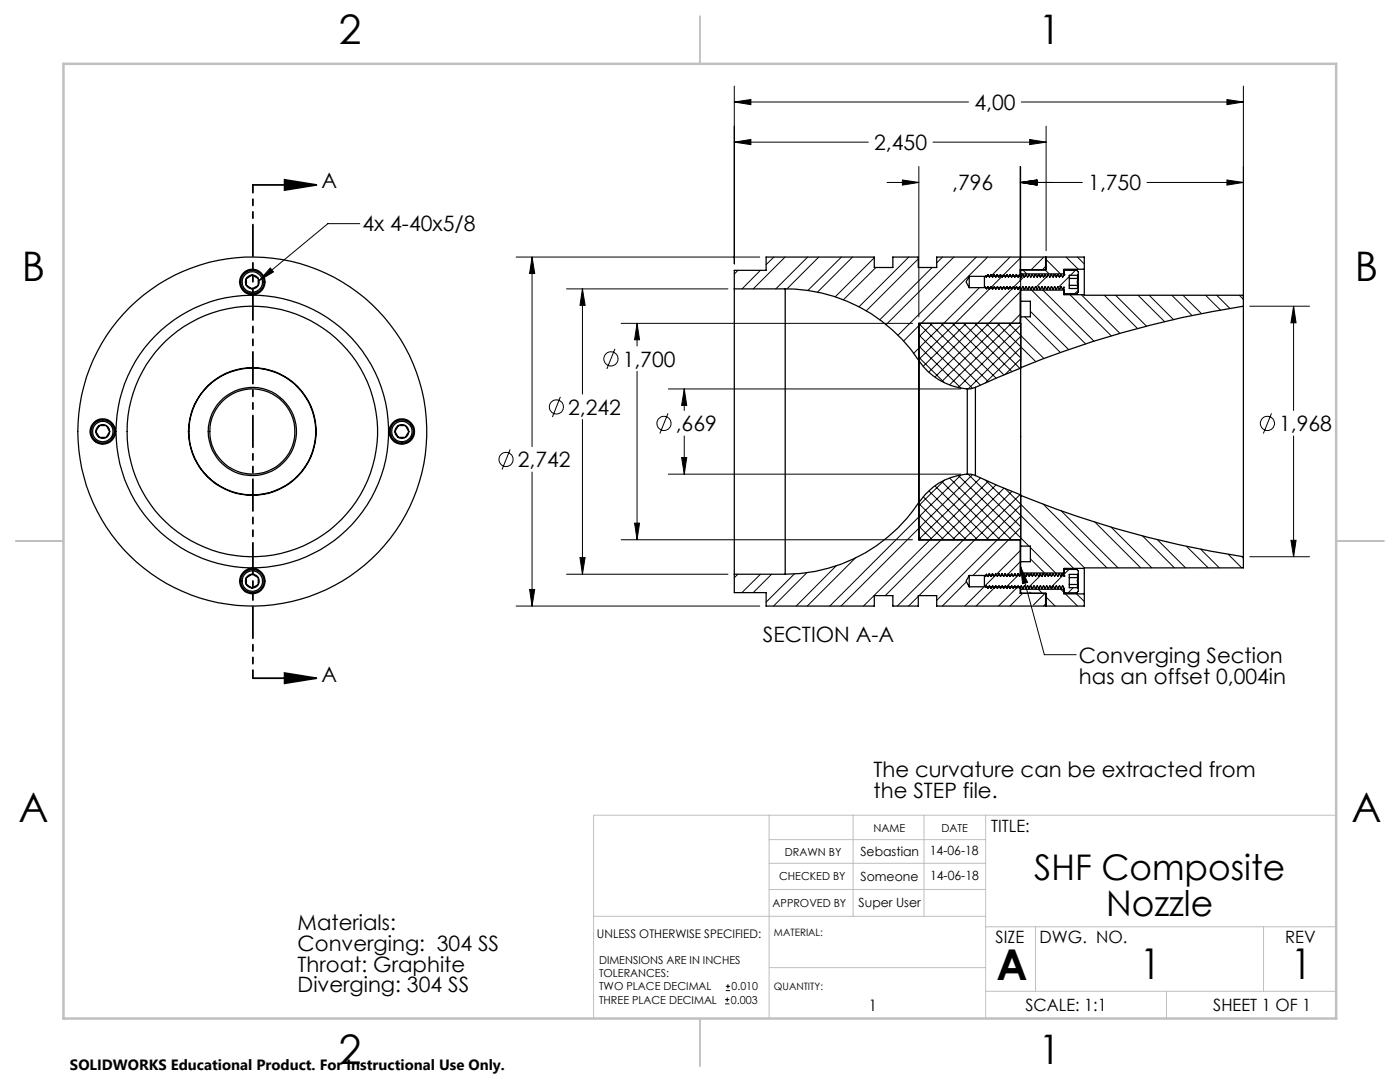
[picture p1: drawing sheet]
<svg xmlns="http://www.w3.org/2000/svg" width="279mm" height="216mm" viewBox="0 0 279 216" stroke-linecap="round" stroke-linejoin="round" font-family="sans-serif">
<g fill="none" stroke="#000" stroke-width=".2">
<path d="M146.5 17.2v35.5M244.9 19.9l3.2 .5-3.2 .5zM248.1 17.2v42.6M146.5 28.4l3.4-.6v1.1zM146.5 20.4l3.4-.5v1zM146.5 28.4h26.8M146.5 20.4h46.8M177 36.4h6.4M180.1 35.9l3.3 .5-3.3 .5zM183.4 33.2v30.1M186.2 28.4h22.6M203.6 36.4l3.3-.5v1z"/>
<path d="M203.6 33.2v22.9M203.6 36.4h12.4M203.7 36.4l3.3-.5v1zM203.7 33.2v39M203.8 20.4h44.3M205.5 27.8l3.3 .6-3.3 .5zM208.8 25.2v24.8M228.9 36.4h19.2M244.9 35.9l3.2 .5-3.2 .5zM53.9 53.5l.7 .8-2.9 1.7zM71.8 44.6h-6.4l-13.7 11.4M103 51.3h48.6"/>
<path d="M106.2 51.3l.5 3.3h-1zM106.2 51.3v37.8M113.1 57.6h32.2M116.2 57.6l.6 3.3h-1.1zM116.2 57.6v21M147.3 53.9l-.8 .8M151.8 53.9l-3.7 3.7M154.4 51.3l-1.5 1.5M156.7 51.3l-6.4 6.3M161.2 51.3l-6.4 6.3M163.4 51.3l-6.3 6.3M167.9 51.3l-6.7 6.7"/>
<path d="M170.1 51.3l-7 7M174.5 51.4l-7.8 7.9M174.8 53.4l-6.5 6.4M181.4 51.3l-10 9.9M183.3 51.6l-10.4 10.5M186 53.4l-10.4 10.4M188.1 51.3l-1.2 1.2M190.4 51.3l-13.6 13.5M194.8 51.3l-15.6 15.6M195.5 57.4l-13.2 13.2M197.1 51.3l-16.8 16.8M197.7 57.4l-14.4 14.4"/>
<path d="M199.9 55.2l-2.1 2.1M200.3 54.8v.1M201.6 51.3l-3.9 3.8M202.2 57.4l-16.9 16.9M203.6 58.2l-17 17M203.8 51.3l-3.8 3.8M204.1 53.8l.8 .8M204.4 55.2l-2.1 2.1M204.8 54.8l-.2 .2M205.9 57.9l10.8 10.8M208.1 57.9l10.3 10.2M208.3 51.3l-2.5 2.5"/>
<path d="M208.6 53.8l.8 .8M208.7 53.2l-.7 .6M208.8 51.8l2.8 2.8M208.8 55.2l-2 2.1M209.2 54.9l-.2 .2M212.8 51.3l2.4 2.4M213.4 55.2l-2.2 2.2M213.5 58.8l8.3 8.2M214.6 53.9l-1 1M215 51.3l1.4 1.4M215.2 57.9l-.7 .7M215.8 58.8l7.7 7.7"/>
<path d="M220.4 58.9l6.6 6.7M222.6 58.9l6.2 6.2M227.1 58.9l5.3 5.3M229.3 58.9l4.9 4.9M233.9 58.9l4 4.1M236.1 58.9l3.7 3.7M240.6 58.9l3 3M242.8 58.9l2.7 2.7M247.3 58.9l.8 .8M111.8 79.2l-1.6 4M122.7 69.6l-1.6 4M124 64.5h58.1"/>
<path d="M127.1 64.5l.5 3.3h-1zM127.1 64.5v4.5M127.1 74.1v33.6M133.4 77.6h58.4M136.6 77.6l.5 3.3h-1.1zM136.6 77.6v4.3M183.4 71.3l5 5M183.4 69l8.4 8.4M183.4 66.8l10.7 10.7M183.4 64.6l12.3 12.3M185.6 64.5l11.6 11.7M186.1 64.5l-2.7 2.7"/>
<path d="M187.8 64.5l11 11M190.1 64.5l10.3 10.3M192.3 64.5l9.7 9.7M192.8 64.5l-8.5 8.6M194.6 64.5l9 9M196.8 64.5l6.9 6.9M199 64.5l7.7 7.7M199.6 64.5l-11.6 11.6M201.3 64.5l7.1 7M203.6 64.5l.1 .2M203.6 62.7l-14.1 14.1M203.7 69.4l-7.1 7"/>
<path d="M203.7 71.6l-3.1 3.1M203.7 64.9l-12.5 12.4M203.7 67.1l-10.5 10.5M204.5 63.2l7.1 7.1M205.6 62.1l7.7 7.7M249.4 61.1h11.9M258.2 61.1l.5 3.3h-1.1zM258.2 61.1v20.8M101.8 89.7l-1.6 4M106.2 94.2v26.7M116.2 83.7v30.9M133.3 82.5l-1.6 4"/>
<path d="M133.4 94.6h58.4M136 91.3h1.1l-.5 3.3zM136.6 87v7.6M184.3 99.1l8.5 8.6M185.4 98l9.7 9.7M186.6 96.9l10.7 10.8M188 96.1l11.6 11.6M188.5 95.8l-5.1 5.1M189.5 95.4l12.3 12.3M191.3 94.9l14.1 14.1M191.7 94.8l-26.1 26.1M193.2 94.6l10.5 10.5"/>
<path d="M194.1 94.7l-26.2 26.2M195.7 95.4l-12.3 12.2M196.6 95.8l17.7 17.6M197.2 96l-24.9 24.9M198.8 96.7l-22.1 22.2M200.4 97.4l-10.3 10.3M200.6 97.5l15.8 15.8M202 98l-22.9 22.9M203.6 98.7l-20.2 20.2M253.8 82.5l-1.7 4M258.2 87v24.1M105.7 117.6h1l-.5 3.3z"/>
<path d="M113.1 114.6h32.2M115.7 111.3h1.1l-.6 3.3zM124 107.7h58.1M126.6 104.4h1l-.5 3.3zM147.2 114.6l-.7 .7M151.8 114.6l-3.7 3.7M154 114.6l-3.7 3.7M158.6 114.5l-5.7 5.7M161.1 114.2l-6.7 6.7M166.9 112.9l-8 8M170.8 111.3l-9.7 9.6M183.3 119l-2 1.9"/>
<path d="M183.4 107.2l.5 .5M183.4 105l2.7 2.7M183.4 102.7l4.9 5M183.4 100.5l7.2 7.2M192.9 116.1l-4.8 4.8M196.4 117.1l-3.9 3.8M198.6 117.1l-3.8 3.8M203.1 117.1l-3.8 3.8M203.3 114.7l-2.5 2.5M203.6 109.9l-7.1 7M203.6 112.1l-2.7 2.7M203.7 113.1l1.4 3.1-1 .3z"/>
<path d="M203.7 113.1l4.7 17.5h6.4M203.7 103l-16.8 16.8M203.7 105.3l-9.5 9.5M203.7 100.8l-6.9 6.9M203.7 107.5l-.1 .2M204.1 118.4l-2.6 2.5M205.5 118.1l.3 .3M205.6 111.5l2.9 2.8M205.6 109.3l5.1 5M207.2 117.6l.8 .8M207.8 114.7l-2.5 2.5M208.2 100.6l12.7 12.7"/>
<path d="M208.6 118.4l-2.4 2.3M208.8 119.1l1.8 1.8M211.7 101.8l11.4 11.5M211.7 117.6l.6 .6M212.2 114.7l-2.5 2.5M212.6 118.5l2.5 2.4M213.3 113.6l-1 1M214.2 117.3l-1 1M214.8 118.5l1.6 1.5M218.4 104.1l9.2 9.2M221.7 105.2l8.2 8.1M228 106.9l6.4 6.4"/>
<path d="M231 107.7l5.6 5.6M236.8 109l4.3 4.3M239.6 109.6l3.7 3.7M245.1 110.6l2.7 2.7M247.8 111.1l.3 .3M249.4 111.1h11.9M257.6 107.8h1.1l-.5 3.3zM103 120.9h48.6M208.7 120.5l-.4 .4M144.7 199.5h.9M144.9 197.7h.8M144.9 196.8h.8"/>
<path d="M145.1 199v.9M145.3 196.4v.8M144.7 200.3h.9"/>
<circle cx="121.9" cy="71.6" r="1.42"/>
<circle cx="101" cy="91.7" r="1.42"/>
<circle cx="111" cy="81.2" r="1.42"/>
<circle cx="132.5" cy="84.5" r="1.41"/>
<circle cx="252.9" cy="84.5" r="1.42"/>
</g>
<path d="M50.4 36.9h12.7M56.8 35.9l6.3 1-6.3 1zM50.4 135.3h12.7M56.8 134.3l6.3 1-6.3 1z" fill="none" stroke="#000" stroke-width=".35"/>
<path d="M50.5 36.9v98.4" fill="none" stroke="#000" stroke-width=".35" stroke-dasharray="6.3 1.3 1.3 1.3 1.3 1.3" stroke-dashoffset="4.8"/>
<g fill="none" stroke="#c0c0c0" stroke-width=".2">
<path d="M153.5 162.7v40.5M153.5 177.5h43.2M153.5 172.3h43.2M153.5 167.5h43.2M170.3 162.7v20.1M184.4 162.7v20.1M196.7 162.7v40.5M266.7 162.7h-148.2v40.5M118.5 182.8h78.2M153.6 193.1h43.1M196.7 197.8h70M196.7 184.9h70"/>
<path d="M206.7 184.9v12.9M232.8 197.8v5.4M252.2 184.9v12.9"/>
</g>
<path d="M139.7 3.2v9.5M3.1 107.9h9.6M266.7 107.9h9.5M139.7 203.2v9.6" fill="none" stroke="#c0c0c0" stroke-width=".25"/>
<path d="M12.7 12.7h254v190.5h-254z" fill="none" stroke="#c0c0c0" stroke-width=".5"/>
<g fill="#000">
<path d="M56.8 35.9l6.3 1-6.3 1zM56.8 134.3l6.3 1-6.3 1z"/>
<path d="M180.1 35.9l3.3 .5-3.3 .5zM203.6 36.4l3.3-.5v1zM127.1 64.5l.5 3.3h-1zM126.6 104.4h1l-.5 3.3zM106.2 51.3l.5 3.3h-1zM105.7 117.6h1l-.5 3.3zM146.5 28.4l3.4-.6v1.1zM205.5 27.8l3.3 .6-3.3 .5zM136.6 77.6l.5 3.3h-1.1zM136 91.3h1.1l-.5 3.3zM116.2 57.6l.6 3.3h-1.1zM115.7 111.3h1.1l-.6 3.3zM258.2 61.1l.5 3.3h-1.1zM257.6 107.8h1.1l-.5 3.3zM146.5 20.4l3.4-.5v1zM244.9 19.9l3.2 .5-3.2 .5zM203.7 36.4l3.3-.5v1zM244.9 35.9l3.2 .5-3.2 .5z"/>
<path d="M53.9 53.5l.7 .8-2.9 1.7zM203.7 113.1l1.4 3.1-1 .3z"/>
</g>
<g fill="none" stroke="#000" stroke-width=".25">
<path d="M49.2 56.9l1.1 .7M49.2 56.9a1.48 1.48 0 0 0 1.1 .7M49.2 55.6a1.22 1.22 0 0 0 0 1.3M49.2 55.6v1.3M50.3 54.9l1.2 .7M50.3 54.9a1.34 1.34 0 0 1 1.2 .7M50.3 54.9a1.33 1.33 0 0 0-1.1 .7M50.3 54.9l-1.1 .7M51.5 56.9a1.47 1.47 0 0 1-1.2 .7M51.5 56.9l-1.2 .7M51.5 55.6a1.43 1.43 0 0 1 0 1.3M51.5 55.6v1.3"/>
<path d="M146.5 57.6v57M146.5 57.6h10.2M156.7 57.6v57M156.7 57.6a31.9 31.9 0 0 1 26.7 14.4M193.4 55.1l-.6 1.1 .6 1.2M193.4 55.1v2.3M193.4 57.4h10.2v7.1M196.9 55.2l-.2-.1-.2 .2v1.9l.4 .4 .2-.3 .3 .4 .4-.4 .3 .4 .4-.4 .3 .4 .3-.4 .3 .4 .3-.4 .3 .4 .4-.4 .3 .4 .3-.4 .3 .4 .3-.4 .3 .4 .4-.4 .3 .4 .3-.4 .3 .4 .4-.4 .2 .4M196.9 55.1v.1M197.1 54.8l.4 .4M197.1 54.8l-.2 .4M197.1 54.8v.1"/>
<path d="M197.6 55.1l-.1 .1M197.7 54.8l.4 .4M197.7 54.8l-.2 .4M197.7 54.8v.1M198.2 55.1l-.1 .1M198.4 54.8l-.3 .4M198.4 54.8l.4 .4M198.4 54.8v.1M198.8 55.1v.1M199 54.8l.4 .4M199 54.8l-.2 .4M199 54.8v.1"/>
<path d="M199.5 55.1l-.1 .1M199.6 54.8l-.2 .4M199.6 54.8l.4 .4M199.6 54.8v.1M200.1 55.1l-.1 .1M200.3 54.8l.4 .4M200.3 54.8l-.3 .4M200.3 54.8v.1M200.7 55.1v.1M200.9 54.8l-.2 .4M200.9 54.8l.4 .4M200.9 54.8v.1"/>
<path d="M201.4 55.1l-.1 .1M201.5 54.8l.4 .4M201.5 54.8l-.2 .4M201.5 54.8v.1M202 55.1l-.1 .1M202.2 54.8l.4 .4M202.2 54.8l-.3 .4M202.2 54.8v.1M202.6 55.1v.1M202.8 54.8l.4 .4M202.8 54.8l-.2 .4M202.8 54.8v.1"/>
<path d="M203.3 55.1l-.1 .1M203.4 54.8l-.2 .4M203.4 54.8l.4 .4M203.4 54.8v.1M203.7 57.6v.3M203.7 54.6v.5M203.7 57.9h8.6M203.7 54.6h8.6M203.7 53.8v.8M203.7 57.9v2.2M203.8 57.7l.3-.4 .4 .4M203.9 57.6l-.1 .1"/>
<path d="M204.1 54.9l-.3 .3M204.1 54.8l.4 .4M204.1 54.8l-.3 .4M204.1 54.8v.1M204.5 57.7l.2-.4 .4 .4M204.5 57.6v.1M204.7 54.9l-.2 .3M204.7 54.8l-.2 .4M204.7 54.8l.4 .4M204.7 54.8v.1M205.1 57.7l.3-.4 .3 .4M205.1 57.6v.1"/>
<path d="M205.4 54.9l-.3 .3M205.4 54.8l.3 .4M205.4 54.8l-.3 .4M205.4 54.8v.1M205.7 57.7l.3-.4 .4 .4M205.8 57.6l-.1 .1M206 54.9l-.3 .3M206 54.8l.4 .4M206 54.8l-.3 .4M206 54.8v.1M206.4 57.7l.2-.4 .4 .4M206.4 57.6v.1"/>
<path d="M206.6 54.9l-.2 .3M206.6 54.8l.4 .4M206.6 54.8l-.2 .4M206.6 54.8v.1M207 57.7l.3-.4 .3 .4M207 57.6v.1M207.3 54.9l-.3 .3M207.3 54.8l.3 .4M207.3 54.8l-.3 .4M207.3 54.8v.1M207.6 57.7l.3-.4 .4 .4M207.7 57.6l-.1 .1"/>
<path d="M207.9 54.9l-.3 .3M207.9 54.8l-.3 .4M207.9 54.8l.4 .4M207.9 54.8v.1M208.3 57.7l.2-.4 .4 .4M208.3 57.6v.1M208.5 54.9l-.2 .3M208.5 54.8l.4 .4M208.5 54.8l-.2 .4M208.5 54.8v.1M208.7 53.8v-2.5h-21.8v2.1h-3.6v-2.1h-5.1v2.1h-3.7v-2.1h-21.6v2.6h-6.4v3.7M208.9 57.7l.3-.4 .4 .4"/>
<path d="M209 57.6l-.1 .1M209.2 54.9l-.3 .3M209.2 54.8l-.3 .4M209.2 54.8l.4 .4M209.2 54.8v.1M209.6 57.7l.2-.4 .4 .4M209.6 57.6v.1M209.8 54.9l-.2 .3M209.8 54.8l.4 .4M209.8 54.8l-.2 .4M209.8 54.8v.1M210.2 57.7l.2-.4 .4 .4"/>
<path d="M210.2 57.6v.1M210.4 54.9l-.2 .3M210.4 54.8l-.2 .4M210.4 54.8l.4 .4M210.4 54.8v.1M210.8 57.7l.3-.4 .4 .4M210.9 57.6l-.1 .1M211.1 54.9l-.3 .3M211.1 54.8l-.3 .4M211.1 54.8l.4 .4M211.1 54.8v.1M211.5 57.7l.2-.4 .4 .4"/>
<path d="M211.5 57.6v.1M211.7 54.9l-.2 .3M211.7 54.8l.4 .4M211.7 54.8l-.2 .4M211.7 54.8v.1M212.1 57.7l.2-.4v1.5h4.1M212.1 57.6v.1M212.3 54.9l-.2 .3M212.3 54.8l-.2 .4M212.3 54.8h.1M212.3 54.1l.2-.2h2.4l.3 .3v.7M213.4 56.9h1.8"/>
<path d="M213.4 55.6h1.8M215.1 54.9l-.1 .4 .2 .3M215.1 54.9h-1.7v2.7h1.7M215.1 57.6h.1M215.2 56.9l-.2 .4 .1 .3M215.2 56.9v.7M215.2 54.9v.7M215.2 55.6l-.2 .7 .2 .6M215.2 55.6v1.3M215.2 57.6v.7l-.3 .3h-2.4l-.2-.1M215.2 54.9h-.1M216.4 53.7v5.1"/>
<path d="M216.4 53.7h-4.1v1.2M216.4 58.8v.1h31.7v2.2M216.4 53.7v-2.4h-7.6v2.5h-5.2v1.3h-10.2M183.4 72a12.9 12.9 0 0 0 9.6 5.6M183.4 72v28.3M193 77.6v17M194.7 77.3v17.6M194.7 77.3l-1 .3h-.7M203.7 60.1v3.1M203.7 73.4v25.3M203.7 73.4l-9 3.9M203.7 60.1h1.9v3.1h-1.9"/>
<path d="M203.7 63.2v10.2M203.7 64.5h-20.3v7.5M248.1 61.1a197.7 197.7 0 0 0-44.4 12.3M248.1 61.1v50M19.1 86.1a1.48 1.48 0 0 0 .7 1.2M19.1 86.1l.7 1.2M19.8 84.9l-.7 1.2M19.8 84.9a1.47 1.47 0 0 0-.7 1.2M19.8 84.9a1.43 1.43 0 0 1 1.4 0M19.8 84.9h1.4M19.8 87.3a1.22 1.22 0 0 0 1.4 0M19.8 87.3h1.4"/>
<path d="M21.2 84.9l.7 1.2M21.2 84.9a1.34 1.34 0 0 1 .7 1.2M21.9 86.1a1.33 1.33 0 0 1-.7 1.2M21.9 86.1l-.7 1.2M78.8 86.1l.7 1.2M78.8 86.1a1.48 1.48 0 0 0 .7 1.2M79.5 84.9l-.7 1.2M79.5 84.9a1.47 1.47 0 0 0-.7 1.2M79.5 84.9h1.4M79.5 84.9a1.43 1.43 0 0 1 1.4 0M79.5 87.3h1.4M79.5 87.3a1.22 1.22 0 0 0 1.4 0"/>
<path d="M80.9 84.9a1.34 1.34 0 0 1 .7 1.2M80.9 84.9l.7 1.2M81.6 86.1l-.7 1.2M81.6 86.1a1.33 1.33 0 0 1-.7 1.2M193 94.6h.7l1 .3M193 94.6a12.5 12.5 0 0 0-9.6 5.7M194.7 94.9l9 3.8M203.7 87.1v.1M203.7 98.8a200.8 200.8 0 0 0 44.4 12.3M203.7 98.7v10.3M49.2 116.6l1.1 .7M49.2 116.6a1.48 1.48 0 0 0 1.1 .7"/>
<path d="M49.2 115.3a1.22 1.22 0 0 0 0 1.3M49.2 115.3v1.3M50.3 114.6a1.34 1.34 0 0 1 1.2 .7M50.3 114.6l1.2 .7M50.3 114.6l-1.1 .7M50.3 114.6a1.33 1.33 0 0 0-1.1 .7M51.5 116.6l-1.2 .7M51.5 116.6a1.47 1.47 0 0 1-1.2 .7M51.5 115.3v1.3M51.5 115.3a1.43 1.43 0 0 1 0 1.3M146.5 114.6h10.2M146.5 114.6v3.7h6.4v2.6h21.6v-2h3.7v2h5.1v-2h3.6v2h21.8v-2.5"/>
<path d="M183.4 100.3a31.9 31.9 0 0 1-26.7 14.3M183.4 100.3v7.4h20.3M193.4 114.8v2.3M193.4 114.8l-.6 1.1 .6 1.2M193.4 117.1h10.2v1.3h5.2v2.5h7.6v-2.4M193.4 114.8h10.2M196.5 114.9v2l.2 .2 .2-.2 .2 .5 .3-.5 .3 .5 .3-.5 .4 .5 .3-.5 .3 .5 .3-.5 .3 .5 .4-.5 .3 .5 .3-.5 .3 .5 .3-.5 .3 .5 .4-.5 .3 .5 .3-.5 .3 .5 .3-.5 .3 .5 .5-.5 .3 .5M196.5 114.9l.4-.3 .3 .3M196.5 114.9h.1M197.2 114.8v.1M197.4 114.5l.4 .4M197.4 114.5l-.2 .4"/>
<path d="M197.4 114.5h.1M197.9 114.8l-.1 .1M198 114.5l.4 .4M198 114.5l-.2 .4M198 114.5h.1M198.5 114.8l-.1 .1M198.7 114.5l.4 .4M198.7 114.5l-.3 .4M198.7 114.5h.1M199.1 114.8v.1M199.3 114.5l.4 .4M199.3 114.5l-.2 .4"/>
<path d="M199.3 114.5h.1M199.8 114.8l-.1 .1M200 114.5l.3 .4M200 114.5l-.3 .4M200 114.5h.1M200.4 114.8l-.1 .1M200.6 114.5l.4 .4M200.6 114.5l-.3 .4M200.6 114.5h.1M201 114.8v.1M201.2 114.5l.4 .4M201.2 114.5l-.2 .4"/>
<path d="M201.2 114.5h.1M201.7 114.8l-.1 .1M201.9 114.5l.3 .4M201.9 114.5l-.3 .4M201.9 114.5h.1M202.3 114.8l-.1 .1M202.5 114.5l.4 .4M202.5 114.5l-.3 .4M202.5 114.5h.1M203 114.8l-.1 .1M203.1 114.5l-.2 .4M203.1 114.5l.4 .4"/>
<path d="M203.1 114.5h.1M203.6 114.8l-.1 .1M203.6 107.7v7.1M203.7 117.1v.5M203.7 114.3v.3M203.7 109v3.1M203.7 109h1.9v3.1h-1.9M203.7 117.6h8.6M203.7 114.3h8.6M203.7 112.1v2.2M203.7 117.6v.8M203.8 114.5l-.2 .3"/>
<path d="M203.8 114.5l.4 .4M203.8 114.5l-.3 .4M204.2 117.4l.2-.5 .4 .5M204.2 117.3v.1M204.4 114.5l-.2 .4M204.4 114.5l.4 .4M204.8 117.4l.2-.5 .4 .5M204.8 117.3v.1M205 114.5l-.2 .4M205 114.5l.4 .4M205.4 117.4l.3-.5 .4 .5M205.5 117.3l-.1 .1"/>
<path d="M205.7 114.5l-.3 .4M205.7 114.5l.4 .4M206.1 117.4l.2-.5 .4 .5M206.1 117.3v.1M206.3 114.5l-.2 .4M206.3 114.5l.4 .4M206.7 117.4l.2-.5 .4 .5M206.7 117.3v.1M206.9 114.5l-.2 .4M206.9 114.5l.4 .4M207.3 117.4l.3-.5 .4 .5M207.4 117.3l-.1 .1"/>
<path d="M207.6 114.5l-.3 .4M207.6 114.5l.4 .4M208 117.4l.2-.5 .4 .5M208 117.3v.1M208.2 114.5l-.2 .4M208.2 114.5l.4 .4M208.6 117.4l.2-.5 .4 .5M208.6 117.3v.1M208.8 114.5l-.2 .4M208.8 114.5l.4 .4M209.2 117.4l.3-.5 .4 .5M209.3 117.3l-.1 .1"/>
<path d="M209.5 114.5l-.3 .4M209.5 114.5l.4 .4M209.9 117.4l.2-.5 .4 .5M209.9 117.3v.1M210.1 114.5l-.2 .4M210.1 114.5l.4 .4M210.5 117.4l.2-.5 .4 .5M210.5 117.3v.1M210.7 114.5l-.2 .4M210.7 114.5l.4 .4M211.1 117.4l.3-.5 .4 .5M211.2 117.3l-.1 .1"/>
<path d="M211.4 114.5l-.3 .4M211.4 114.5l.4 .4M211.8 117.4l.3-.5 .2 .5v1.1h4.1M211.8 117.3v.1M212 114.5l-.2 .4M212 114.5l.3 .4M212.3 114.9h.1M212.3 113.8l.2-.2h2.4l.3 .3v.7M213.4 115.3h1.8M213.4 116.6h1.8M215.1 114.6l-.1 .4 .2 .3M215.1 114.6h-1.7v2.7h1.7"/>
<path d="M215.1 117.3h.1M215.2 114.6h-.1M215.2 114.6v.7M215.2 116.6v.7M215.2 116.6l-.2 .4 .1 .3M215.2 115.3a1.22 1.22 0 0 0 0 1.3M215.2 115.3v1.3M215.2 117.3v.7l-.3 .3h-2.4l-.2-.2M216.4 113.4v5.1M216.4 113.4h-4.1v1.5M248.1 111.1v2.2h-31.7v.1"/>
<circle cx="50.3" cy="56.3" r="2.54"/>
<circle cx="50.3" cy="56.3" r="2.04"/>
<circle cx="50.4" cy="56.3" r="2.31"/>
<circle cx="20.5" cy="86.1" r="2.54"/>
<circle cx="20.5" cy="86.1" r="2.33"/>
<circle cx="20.5" cy="86.1" r="2.05"/>
<circle cx="50.3" cy="86.1" r="12.7"/>
<circle cx="50.4" cy="86.1" r="27.2"/>
<circle cx="50.4" cy="86.1" r="34.8"/>
<circle cx="50.4" cy="86.1" r="25"/>
<circle cx="50.4" cy="86.1" r="8.8"/>
<circle cx="50.4" cy="86.1" r="12.7"/>
<circle cx="50.4" cy="86.1" r="8.5"/>
<circle cx="80.2" cy="86.1" r="2.54"/>
<circle cx="80.2" cy="86.1" r="2.33"/>
<circle cx="80.2" cy="86.1" r="2.05"/>
<circle cx="50.3" cy="116" r="2.54"/>
<circle cx="50.4" cy="116" r="2.03"/>
<circle cx="50.4" cy="116" r="2.31"/>
</g>
<g font-size="8.5">
<text x="198.9" y="195.5">A</text>
<text x="227.5" y="195.4">1</text>
<text x="257.6" y="195.4">1</text>
</g>
<g font-size="8.1">
<text x="67.6" y="8.9">2</text>
<text x="207.3" y="8.9">1</text>
<text x="4.4" y="56.2">B</text>
<text x="270.4" y="56.2">B</text>
<text x="3.7" y="164.1">A</text>
<text x="269.7" y="164.1">A</text>
<text x="67.6" y="212.4">2</text>
<text x="207.3" y="212.4">1</text>
</g>
<g font-size="7.1">
<text x="206.4" y="175.7">SHF Composite</text>
<text x="220.8" y="182.7">Nozzle</text>
</g>
<g font-size="4.2">
<text x="194.5" y="22">4,00</text>
<text x="174.5" y="29.9">2,450</text>
<text x="64.2" y="37.6">A</text>
<text x="190" y="38">,796</text>
<text x="217.2" y="38">1,750</text>
<text x="72.3" y="46.2">4x 4-40x5/8</text>
<text x="124.3" y="73.1">1,700</text>
<text x="113.4" y="82.7">2,242</text>
<text x="134.9" y="86">,669</text>
<text x="255.3" y="86">1,968</text>
<text x="103.3" y="93.2">2,742</text>
<text x="152.2" y="128">SECTION A-A</text>
<text x="64.2" y="136">A</text>
<text x="215.3" y="132.2">Converging Section</text>
<text x="215.3" y="136.4">has an offset 0,004in</text>
<text x="174.3" y="155.1">The curvature can be extracted from</text>
<text x="174.3" y="159.3">the STEP file.</text>
<text x="59.4" y="185.5">Materials:</text>
<text x="59.4" y="189.7">Converging: 304 SS</text>
<text x="59.4" y="193.9">Throat: Graphite</text>
<text x="59.4" y="198">Diverging: 304 SS</text>
</g>
<g font-size="3.4">
<text x="197.8" y="166">TITLE:</text>
<text x="198.7" y="188.1">SIZE</text>
<text x="207.5" y="188.1">DWG. NO.</text>
<text x="256.5" y="188.2">REV</text>
<text x="204.7" y="201.7">SCALE: 1:1</text>
<text x="242.1" y="201.7">SHEET 1 OF 1</text>
</g>
<text font-size="3.2" x="173.4" y="201.7">1</text>
<text font-size="3" x="14" y="213.5">SOLIDWORKS Educational Product. For Instructional Use Only.</text>
<g font-size="2.5">
<text x="171.7" y="170.8">Sebastian</text>
<text x="185.6" y="170.7">14-06-18</text>
<text x="171.7" y="175.8">Someone</text>
<text x="185.6" y="175.6">14-06-18</text>
<text x="171.4" y="181">Super User</text>
</g>
<text font-size="2.4" x="119.1" y="187.1">UNLESS OTHERWISE SPECIFIED:</text>
<g font-size="2.2">
<text x="174.4" y="166">NAME</text>
<text x="187.9" y="166.1">DATE</text>
<text x="156.6" y="170.9">DRAWN BY</text>
<text x="155.5" y="175.6">CHECKED BY</text>
<text x="154.2" y="181.1">APPROVED BY</text>
<text x="119.5" y="192.3">DIMENSIONS ARE IN INCHES</text>
<text x="119.5" y="195">TOLERANCES:</text>
<text x="119.5" y="197.6">TWO PLACE DECIMAL</text>
<text x="146" y="197.6">0.010</text>
<text x="119.5" y="200.3">THREE PLACE DECIMAL</text>
<text x="145.9" y="200.3">0.003</text>
</g>
<g font-size="2">
<text x="154.5" y="186.9">MATERIAL:</text>
<text x="154.4" y="197.6">QUANTITY:</text>
</g>
</svg>
